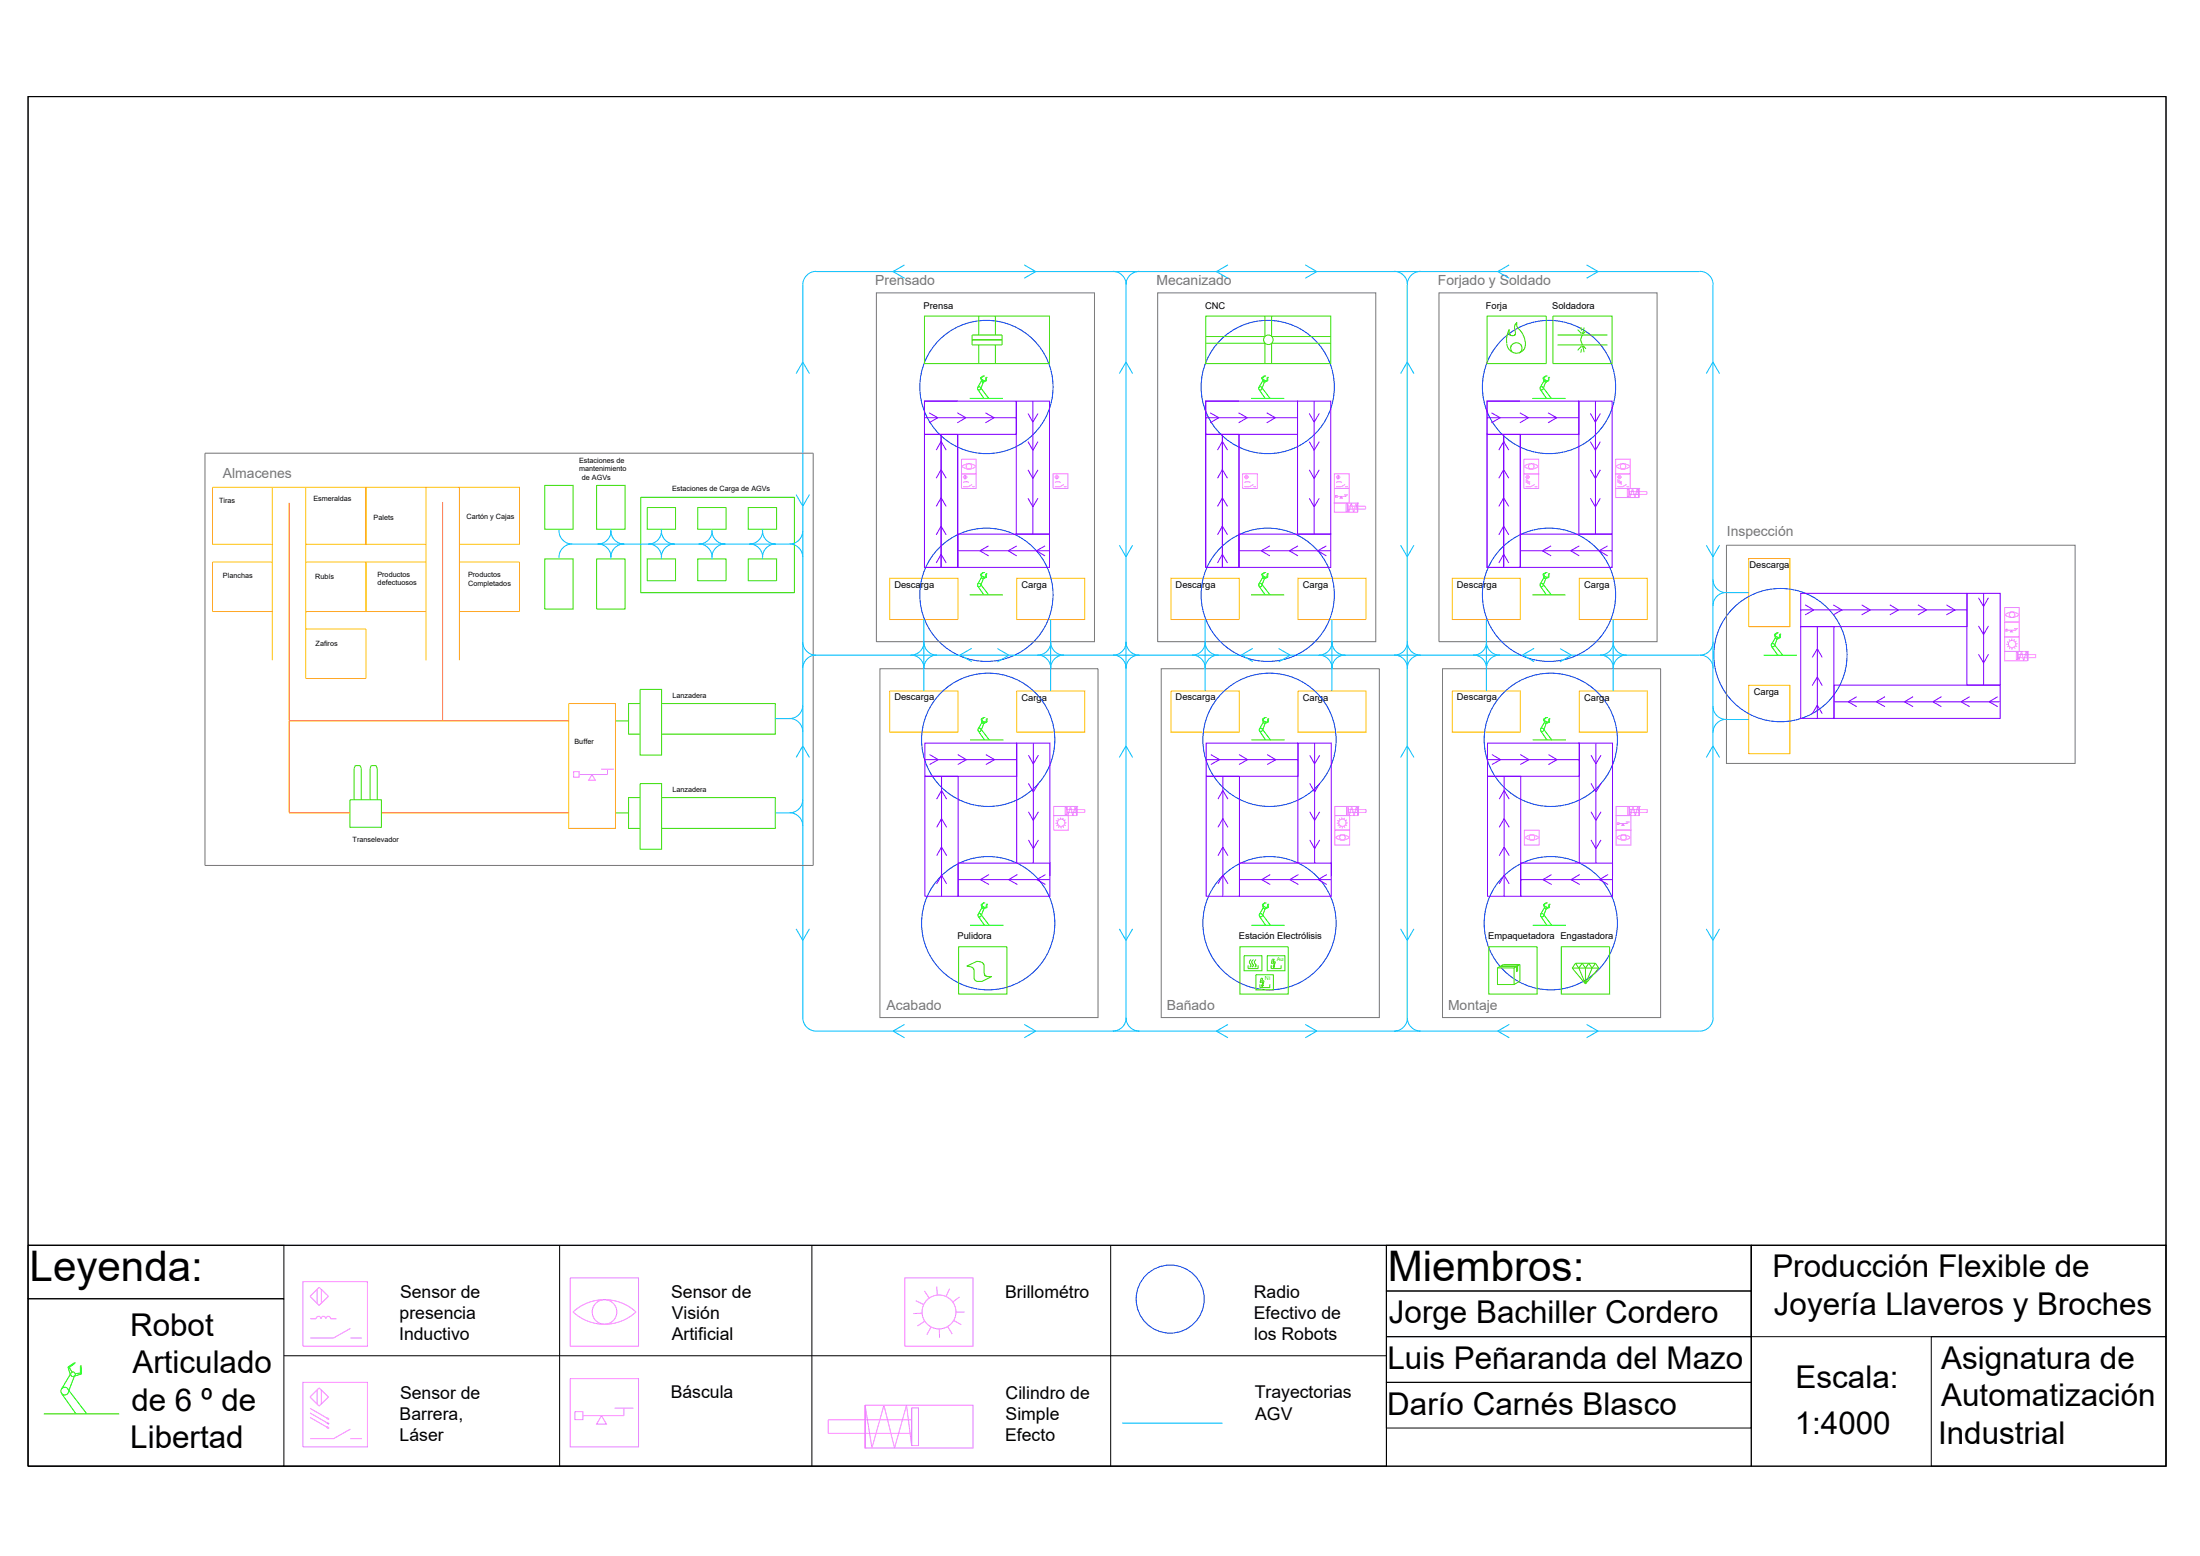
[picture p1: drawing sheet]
<svg xmlns="http://www.w3.org/2000/svg" width="420mm" height="297mm" viewBox="0 0 420 297" stroke-linecap="round" stroke-linejoin="round" font-family="sans-serif">
<!-- layer: Almacenaje -->
<g fill="none" stroke="#ffbf00" stroke-width=".19">
<path d="M52 93v33.1M58.4 93v36.5h11.5v-9.4h-11.5M81.4 93h6.3v14.3M87.7 93h11.5v10.9M99.2 95v8.9M52 103.9h-11.4v-10.9h29.3v10.9v-10.9h11.5v14.3M52 107.3h-11.4v9.4h11.4M58.4 103.9h23M58.4 107.3h23M58.4 116.7h23M69.9 107.3v9.4M81.4 107.3v18.8"/>
<path d="M87.7 103.9h11.5M87.7 107.3h11.5v9.4h-11.5M87.7 107.3v18.8M169.9 110.4h13.1v7.9h-13.1zM194.2 110.4h13v7.9h-13zM223.6 110.4h13.1v7.9h-13.1zM247.9 110.4h13v7.9h-13zM277.4 110.4h13v7.9h-13zM301.6 110.4h13v7.9h-13zM334 106.6h7.8v13h-7.8zM108.6 134.3h8.9v23.8h-8.9zM169.9 131.9h13.1v7.9h-13.1z"/>
<path d="M194.2 131.9h13v7.9h-13zM223.6 131.9h13.1v7.9h-13.1zM247.9 131.9h13v7.9h-13zM277.4 131.9h13v7.9h-13zM301.6 131.9h13v7.9h-13zM334 130.8h7.8v13.1h-7.8z"/>
</g>
<!-- layer: TrayTRANS -->
<path d="M55.2 96v59.2h11.6M84.5 95.8v41.8M55.2 137.6h53.4M72.8 155.2h35.8" fill="none" stroke="#ff3f00" stroke-width=".19"/>
<!-- layer: Maquina -->
<g fill="none" stroke="#37dd00" stroke-width=".19">
<path d="M176.6 60.4h23.8v9h-23.8zM185.7 64.9h5.7M185.7 64h5.7v1.9h-5.7zM186.9 60.4v3.6M186.9 65.9v3.5M190.1 60.4v3.6M190.1 65.9v3.5M230.3 60.4h23.9v9h-23.9zM230.3 65.5h11.3v3.9M241.6 60.4v3.8h-11.3M242.9 60.4v3.8h11.3M254.2 65.5h-11.3v3.9"/>
<path d="M284 60.4h11.3v9h-11.3zM287.8 65.5v-1.5l.4-1.1 .1 .9 .1 .2 .4 .1a.54 .54 0 0 0 .6-.3 .54 .54 0 0 0 0-.6 1.43 1.43 0 0 1 .3-1.7v.8l1 1.3 .4 .9a2.01 2.01 0 0 1-.4 2.5l-.6 .4M287.8 65.6a1.93 1.93 0 0 0 1 1.6M288.7 67.2l-.2-.8 .4-.7a1.05 1.05 0 0 1 1.6 .1 1.05 1.05 0 0 1-.4 1.6M288.7 67.2l.7 .2h.7M296.6 60.4h11.3v9h-11.3zM297.5 64h9.5M297.5 65.9h9.5M301.3 62.9l.7 .8M301.9 62.4l.1 .7M302 66.1l-.7 .8M302 66.7l-.1 .6"/>
<path d="M302.1 63.4l.1 .4M302.2 64l-.3 .7 .3 1.2M302.2 66l-.1 .3M302.3 66.1l.2 1.2M302.4 66l.5 .6M302.5 62.5l-.2 1.2M302.9 63.2l-.5 .5M104 92.7h5.5v8.3h-5.5zM113.9 92.7h5.5v8.3h-5.5zM122.4 94.9h29.3v18.2h-29.3zM123.6 96.9h5.4v4.1h-5.4zM133.3 96.9h5.4v4.1h-5.4z"/>
<path d="M142.9 96.9h5.4v4.1h-5.4zM104 106.7h5.5v9.6h-5.5zM113.9 106.7h5.5v9.6h-5.5zM123.6 106.7h5.4v4.2h-5.4zM133.3 106.7h5.4v4.2h-5.4zM142.9 106.7h5.4v4.2h-5.4zM117.5 137.6h2.5M122.2 134.3h-2.2v5.9h2.2M122.2 131.6h4.2v12.5h-4.2zM126.4 134.3h21.7v5.9h-21.7M66.8 152.7h6v5.2h-6zM67.6 152.7v-6l.2-.5h1l.2 .5v6"/>
<path d="M70.7 152.7v-6l.2-.5h.9l.2 .5v6M117.5 155.2h2.5M122.2 152.3h-2.2v5.8h2.2M122.2 149.6h4.2v12.5h-4.2zM126.4 152.3h21.7v5.8h-21.7M183.1 180.7h9.2v9.1h-9.2zM184.6 184.4l2-.9a1.26 1.26 0 0 1 1.3 .6l.2 2.1 .4 .2h.9l-1.9 1a1.44 1.44 0 0 1-1.3-.3l-.3-2.2-.5-.3zM236.8 180.7h9.2v9.1h-9.2zM237.6 182.4h3.4v2.9h-3.4zM238.4 184.3v.6h1.9v-.6M238.9 183.2a.66 .66 0 0 0 0 1.1l-.2 .3M239.4 183.2a.7 .7 0 0 0 0 1.1l-.3 .3"/>
<path d="M239.8 186.1h3.4v2.9h-3.4zM239.9 183.2a.7 .7 0 0 0 0 1.1l-.3 .3M240.6 187.9v.6h1.9v-.6M240.8 186.8h.4l-.3 .5 .5-.1-.2 1 .1-.1-.3 .4-.1-.5 .2 .2 .1-.8-.5 .2zM242 182.4h3.4v2.9h-3.4zM242.8 184.3v.6h1.9v-.6M243 183.1h.4l-.3 .6 .5-.1-.3 1 .1-.1-.2 .3-.1-.5 .1 .2 .2-.7-.6 .1zM284.3 180.7h9.3v9.1h-9.3zM286 184.8h3.2v3.1h-3.2zM286.7 184.4h3.1v1l-.2 .1v-1h-3.1M290.3 184.1v3.2l-1.1 .6M290.3 184.1l-1.1 .7"/>
<path d="M290.3 184.1h-3.2l-1.1 .7M298.2 180.7h9.2v9.1h-9.2zM300.3 184.8l2.5 3M300.3 184.8h5M300.9 183.9l.6 .9M300.9 183.9l-.6 .9M300.9 183.9h3.8M301.5 184.8l1.3 3M301.5 184.8l.7-.9 .6 .9M302.8 184.8v3M302.8 184.8l.6-.9 .7 .9M304.1 184.8l-1.3 3"/>
<path d="M304.7 183.9l.6 .9M304.7 183.9l-.6 .9M305.3 184.8l-2.5 3"/>
<circle cx="242.2" cy="64.9" r=".91"/>
</g>
<!-- layer: TrayectAGV -->
<g fill="none" stroke="#00bfff" stroke-width=".19">
<path d="M153.3 54.4v139.9M106.8 101v.3M106.8 106.4v.3M109.3 103.9h41.4M116.7 101v.3M116.7 106.4v.3M126.3 101v.3M126.3 106.4v.3M136 101v.3M136 106.4v.3M145.6 101v.3M145.6 106.4v.3"/>
<path d="M148.1 137.2h2.6M148.1 155.2h2.6"/>
</g>
<!-- layer: Sensores -->
<g fill="none" stroke="#ff7fff" stroke-width=".19">
<path d="M183.6 90.5h2.8v2.7h-2.8zM183.6 87.7h2.8v2.8h-2.8zM183.7 89a1.93 1.93 0 0 1 2.7 0M183.7 89.1a1.93 1.93 0 0 0 2.7 0M184.2 90.8v.6M184.3 90.7l.4 .4-.4 .4-.4-.4zM184.4 90.8v.6M184.6 92l.1-.1 .4 .2M184.6 92l-.3-.1-.4 .2M185.7 92.5l-.8 .4h-1M185.7 92.9h.5M201.1 90.5h2.8v2.7h-2.8z"/>
<path d="M201.5 92.1l.3-.2 .8 .2M201.7 90.8v.6M201.8 90.7l.5 .4-.5 .4-.3-.4zM201.9 90.8v.6M203.2 92.5l-.7 .4h-1M203.2 92.9h.5M237.3 90.5h2.8v2.7h-2.8zM237.6 92.1l.4-.2 .8 .2M237.9 90.8v.6M238 90.7l.4 .4-.4 .4-.4-.4zM238.1 90.8v.6M239.4 92.5l-.7 .4h-1.1"/>
<path d="M239.4 92.9h.5M254.8 90.5h2.9v2.7h-2.9zM254.8 96h4.5v1.8h-4.5zM254.8 93.2h2.9v2.8h-2.9zM255 94.6h.4v.3h-.4zM255.2 92.1l.3-.2 .8 .2M255.5 90.8v.6M255.6 90.7l.3 .4-.3 .4-.4-.4zM255.6 90.8v.6M256.1 94.8l.3 .3h-.5zM256.7 94.5h.8M256.9 92.5l-.7 .4h-1"/>
<path d="M256.9 92.9h.5M257.1 96.2h.3v1.5h-.3zM257.1 94.5v.3h-1.7M257.4 96.6h3.4v.6h-3.4M257.4 97.7v-1.5l.2 1.6 .4-1.8 .5 1.8 .5-1.8 .3 1.8M259.3 96h.1M259.3 96v1.8v-1.8M291 90.5h2.9v2.7h-2.9zM291 87.7h2.9v2.8h-2.9zM291.1 89a1.93 1.93 0 0 1 2.7 0M291.1 89.1a1.93 1.93 0 0 0 2.7 0M291.4 91.6l.7 .4"/>
<path d="M291.4 91.8l.7 .4M291.4 92l.7 .4M291.7 90.8v.6M291.7 90.7l.4 .4-.4 .4-.3-.4zM291.8 90.8v.6M292.1 92.2h.1M292.1 92h.1M292.1 92.4h.1M293.1 92.5l-.7 .4h-1M293.1 92.9h.5M308.6 90.5h2.7v2.7h-2.7zM308.6 87.7h2.7v2.8h-2.7z"/>
<path d="M308.6 93.2h4.4v1.8h-4.4zM308.7 89a1.93 1.93 0 0 1 2.6 0M308.7 89.1a1.93 1.93 0 0 0 2.6 0M308.9 91.6l.7 .4M308.9 91.8l.7 .4M308.9 92l.7 .4M309.2 90.8v.6M309.3 90.7l.4 .4-.4 .4-.4-.4zM309.4 90.8v.6M309.6 92.2h.1M309.6 92h.1M309.6 92.4h.1"/>
<path d="M310.6 92.5l-.7 .4h-1M310.6 92.9h.5M310.8 93.3h.3v1.6h-.3zM311.1 93.8h3.4v.6h-3.4M311.1 94.9v-1.6l.2 1.7 .5-1.8 .4 1.8 .5-1.8 .3 1.8M313 93.2h.1M313 93.2v1.8v-1.8M382.8 116h2.8v2.8h-2.8zM382.8 118.8h2.8v2.8h-2.8zM383 117.3a1.93 1.93 0 0 1 2.6 0 1.84 1.84 0 0 1-2.6 0zM382.8 121.6h2.8v2.8h-2.8zM382.8 124.4h4.5v1.7h-4.5z"/>
<path d="M383.1 120.1h.3v.4h-.3zM383.2 123h.3M383.3 122.5l.3 .2M383.7 123.3l-.3 .2M383.7 122.1l.2 .3M383.9 123.6l-.2 .3M384.1 120.3l.2 .3h-.4zM384.2 121.9v.4M384.2 123.7v.3M384.7 120h.7M384.7 123.6l.2 .2M384.7 122l-.2 .3"/>
<path d="M384.9 123.3l.3 .1M385 120v.3h-1.6M385.1 124.5h.2v1.5h-.2zM385.1 122.4l-.3 .2M385.3 122.9h-.4M385.3 125h3.5v.5h-3.5M385.3 126v-1.5l.3 1.6 .5-1.7 .4 1.7 .5-1.7 .3 1.7M387.3 124.4h.1M387.3 124.4v1.7v-1.7M109.5 147.3h1.1v1.1h-1.1zM113.1 147.9l.6 1.1h-1.3zM114.8 146.8h2.4"/>
<path d="M116 146.8v1.1h-5.4M201.2 155.7h2.8v2.8h-2.8zM201.2 154h4.4v1.7h-4.4zM201.7 156.6l.3 .2M201.9 157.1l-.3 .1M202 157.5l-.3 .2M202 156.2l.2 .3M202.3 157.7l-.2 .3M202.5 156.1l.1 .3M202.6 157.8v.3M203 157.7l.1 .3M203.1 156.2l-.2 .2"/>
<path d="M203.2 157.4l.3 .2M203.3 157.1h.4M203.4 154h.3v1.6h-.3zM203.5 156.5l-.3 .2M203.7 154.5h3.5v.6h-3.5M203.7 155.6v-1.6l.2 1.7 .6-1.7 .4 1.7 .4-1.7 .3 1.7M205.6 154h.1M205.6 154v1.7v-1.7M254.9 155.7h2.9v2.8h-2.9zM254.9 158.5h2.9v2.8h-2.9zM254.9 154h4.5v1.7h-4.5zM255.1 159.9a1.93 1.93 0 0 1 2.6 0"/>
<path d="M255.1 159.9a1.93 1.93 0 0 0 2.6 0M255.4 156.6l.3 .2M255.6 157.1l-.3 .1M255.8 157.5l-.3 .2M255.8 156.2l.1 .3M256 157.7l-.2 .3M256.2 156.1l.1 .3M256.4 157.8v.3M256.7 157.7l.2 .3M256.8 156.2l-.2 .2M256.9 157.4l.3 .2M257 157.1h.4"/>
<path d="M257.2 154h.3v1.6h-.3zM257.2 156.5l-.3 .2M257.5 154.5h3.4v.6h-3.4M257.5 155.6v-1.6l.2 1.7 .4-1.7 .5 1.7 .5-1.7 .3 1.7M259.4 154h.1M259.4 154v1.7v-1.7M291.1 158.5h2.8v2.8h-2.8zM291.3 159.9a1.93 1.93 0 0 1 2.6 0M291.3 159.9a1.93 1.93 0 0 0 2.6 0M308.6 158.5h2.9v2.8h-2.9zM308.6 155.7h2.9v2.8h-2.9zM308.6 154h4.5v1.7h-4.5z"/>
<path d="M308.7 159.9a1.93 1.93 0 0 1 2.7 0M308.7 159.9a1.93 1.93 0 0 0 2.7 0M308.8 157h.4v.4h-.4zM310 157.2l.2 .4h-.5zM310.5 156.9h.8M310.9 154h.3v1.6h-.3zM310.9 156.9v.3h-1.7M311.2 154.5h3.4v.6h-3.4M311.2 155.6v-1.6l.2 1.7 .5-1.7 .4 1.7 .5-1.7 .3 1.7M313.1 154h.1M313.1 154v1.7v-1.7M57.9 244.7h12.3v12.3h-12.3z"/>
<path d="M59.2 247.5l1.7-1.8 1.8 1.8-1.8 1.7zM59.3 251.7h1.1M60.4 251.7a.47 .47 0 0 1 .5-.4 .47 .47 0 0 1 .4 .4 .44 .44 0 0 1 .5-.4 .44 .44 0 0 1 .4 .4M60.6 246.1v2.7M61.4 246.1v2.7M62.3 251.7a.44 .44 0 0 1 .4-.4 .44 .44 0 0 1 .4 .4M63.1 251.7h1.1M66.9 253.6l-3.2 1.8h-4.4M66.9 255.4h2.2M108.9 244h13v13h-13zM109.4 250.5a8.9 8.9 0 0 1 12.1 0M109.4 250.4a8.9 8.9 0 0 0 12.1 0"/>
<path d="M172.8 244h13v13h-13zM174.9 248.3l1.5 .7M176.1 250.7l-1.7 .1M176.6 252.3l-1.4 .8M176.6 246.5l.8 1.3M177.8 253.4l-.8 1.4M178.9 245.6l.1 1.6M179.4 253.7v1.7M181 253.3l.8 1.4M181.3 246l-.6 1.5M182.1 252.1l1.5 .8M182.6 250.5h1.6"/>
<path d="M183.2 247.6l-1.3 1M57.9 263.9h12.3v12.3h-12.3zM59.2 266.7l1.7-1.7 1.8 1.7-1.8 1.7zM59.2 268.8l3.3 1.9M59.2 269.7l3.3 1.9M59.2 270.6l3.3 1.9M60.6 265.3v2.7M61.4 265.3v2.7M62.6 270.7l.3 .3-.5-.2zM62.6 271.6l.3 .3-.5-.2zM62.6 272.4l.3 .3-.5-.1zM66.9 272.8l-3.2 1.8h-4.4"/>
<path d="M66.9 274.6h2.2M108.9 263.2h13v13h-13zM109.8 269.5h1.5v1.5h-1.5zM114.9 270.2l.9 1.7h-1.9zM117.4 268.8h3.6M119.2 268.8v1.4h-7.9M165.2 268.3h20.6v8.1h-20.6zM165.2 276.4h.1M165.2 276.4v-8.1v8.1M165.2 268.3l1.3 8.1 2.3-8.1 2 8.1 2.3-8.1 1 7.7v-7.2M174.1 268.8h1.3v7.2h-1.3zM174.1 271h-15.9v2.6h15.9"/>
<circle cx="185" cy="89" r=".53"/>
<circle cx="292.4" cy="89" r=".53"/>
<circle cx="310" cy="89" r=".53"/>
<circle cx="384.3" cy="117.4" r=".53"/>
<circle cx="384.3" cy="122.9" r=".7"/>
<circle cx="202.7" cy="157.1" r=".7"/>
<circle cx="256.4" cy="159.9" r=".53"/>
<circle cx="256.4" cy="157.1" r=".7"/>
<circle cx="292.6" cy="159.9" r=".53"/>
<circle cx="310.1" cy="159.9" r=".53"/>
<circle cx="115.4" cy="250.5" r="2.35"/>
<circle cx="179.3" cy="250.5" r="3.2"/>
</g>
<!-- layer: Celdas -->
<path d="M167.4 55.9h41.6v66.6h-41.6zM221.1 55.9h41.6v66.6h-41.6zM274.8 55.9h41.7v66.6h-41.7zM39.1 86.5h116.2v78.7h-116.2zM329.7 104.1h66.6v41.6h-66.6zM168 127.7h41.7v66.6h-41.7zM221.8 127.7h41.6v66.6h-41.6zM275.5 127.7h41.6v66.6h-41.6z" fill="none" stroke="#767676" stroke-width=".19"/>
<!-- layer: Robots -->
<g fill="none" stroke="#0f0" stroke-width=".19">
<path d="M185.2 76.1h6.3M186.7 74.3l1.2 1.8M187.2 73.9l1.6 2.2M187.3 72.1l.2 .7M187.3 72.1l.1 .1M187.4 72.2l.2 .3M187.4 72.7l-.7 1.3M187.7 72.9h.1M187.8 71.7l-.5 .4M187.8 71.8h.1M187.8 72.9l-.4 1.2M187.8 71.8l-.4 .4"/>
<path d="M188.3 72v.6M188.3 72.6l.1 .1M188.3 72.6l-.5 .1M188.3 72h.1M188.4 72v.7M188.4 72.7l-.7 .2M238.9 76.1h6.4M240.4 74.3l1.2 1.8M240.9 73.9l1.7 2.2M240.9 72.1l.3 .7M240.9 72.1l.2 .1M241.1 72.2l.2 .3"/>
<path d="M241.2 72.7l-.8 1.3M241.5 72.9h.1M241.5 72.9l-.5 1.2M241.5 71.7l-.6 .4M241.5 71.8h.1M241.5 71.8l-.4 .4M242 72.6l.1 .1M242 72.6l-.5 .1M242 72v.6M242 72h.1M242.1 72v.7M242.1 72.7l-.6 .2"/>
<path d="M292.6 76.1h6.4M294.2 74.3l1.1 1.8M294.7 73.9l1.6 2.2M294.7 72.1l.2 .7M294.7 72.1l.1 .1M294.8 72.2l.2 .3M294.9 72.7l-.8 1.3M295.2 72.9h.1M295.2 72.9l-.4 1.2M295.2 71.7l-.5 .4M295.3 71.8h.1M295.3 71.8l-.5 .4"/>
<path d="M295.7 72.6l.1 .1M295.7 72.6l-.4 .1M295.7 72v.6M295.8 72h.1M295.8 72.7l-.6 .2M295.8 72v.7M185.2 113.6h6.3M186.7 111.9l1.2 1.7M187.2 111.5l1.6 2.1M187.3 109.6l.2 .7M187.3 109.6l.1 .1M187.4 109.7l.2 .4"/>
<path d="M187.4 110.2l-.7 1.3M187.7 110.4h.1M187.8 109.3l-.5 .3M187.8 109.3h.1M187.8 110.4l-.4 1.2M187.8 109.3l-.4 .4M188.3 110.1l.1 .1M188.3 110.1l-.5 .1M188.3 109.5v.6M188.3 109.5h.1M188.4 109.5v.7M188.4 110.2l-.7 .2"/>
<path d="M238.9 113.6h6.4M240.4 111.9l1.2 1.7M240.9 111.5l1.7 2.1M240.9 109.6l.3 .7M240.9 109.6l.2 .1M241.1 109.7l.2 .4M241.2 110.2l-.8 1.3M241.5 110.4h.1M241.5 110.4l-.5 1.2M241.5 109.3l-.6 .3M241.5 109.3h.1M241.5 109.3l-.4 .4"/>
<path d="M242 109.5v.6M242 110.1l.1 .1M242 110.1l-.5 .1M242 109.5h.1M242.1 109.5v.7M242.1 110.2l-.6 .2M292.6 113.6h6.4M294.2 111.9l1.1 1.7M294.7 111.5l1.6 2.1M294.7 109.6l.2 .7M294.7 109.6l.1 .1M294.8 109.7l.2 .4"/>
<path d="M294.9 110.2l-.8 1.3M295.2 110.4h.1M295.2 110.4l-.4 1.2M295.2 109.3l-.5 .3M295.3 109.3h.1M295.3 109.3l-.5 .4M295.7 109.5v.6M295.7 110.1l.1 .1M295.7 110.1l-.4 .1M295.8 109.5h.1M295.8 109.5v.7M295.8 110.2l-.6 .2"/>
<path d="M186.8 139.5l1.2 1.8M187.3 139.1l1.6 2.2M187.4 137.3l.2 .7M187.4 137.3l.1 .1M187.5 137.4l.2 .3M187.5 137.9l-.7 1.3M187.8 138.1h.1M187.9 137h.1M187.9 138.1l-.5 1.2M187.9 137l-.4 .4M187.9 136.9l-.5 .4M188.4 137.2v.6"/>
<path d="M188.4 137.8l.1 .1M188.4 137.8l-.5 .1M188.4 137.2h.1M188.5 137.2v.7M188.5 137.9l-.7 .2M240.5 139.5l1.2 1.8M241 139.1l1.6 2.2M241.1 137.3l.2 .7M241.1 137.3l.1 .1M241.2 137.4l.2 .3M241.2 137.9l-.7 1.3M241.5 138.1h.1"/>
<path d="M241.6 136.9l-.5 .4M241.6 137h.1M241.6 138.1l-.4 1.2M241.6 137l-.4 .4M242.1 137.2v.6M242.1 137.8l.1 .1M242.1 137.8l-.5 .1M242.1 137.2h.1M242.2 137.2v.7M242.2 137.9l-.7 .2M294.2 139.5l1.2 1.8M294.8 139.1l1.6 2.2"/>
<path d="M294.8 137.3l.2 .7M294.8 137.3l.1 .1M294.9 137.4l.2 .3M295 137.9l-.8 1.3M295.3 138.1h.1M295.3 138.1l-.5 1.2M295.3 136.9l-.5 .4M295.3 137h.1M295.3 137l-.4 .4M295.8 137.2v.6M295.8 137.8l.1 .1M295.8 137.8l-.5 .1"/>
<path d="M295.9 137.2h.1M295.9 137.2v.7M295.9 137.9l-.6 .2M336.8 125.1h6.4M338.3 123.4l1.2 1.7M338.8 123l1.7 2.1M338.9 121.1l.2 .7M338.9 121.1l.1 .1M339 121.2l.2 .4M339.1 121.7l-.8 1.3M339.4 121.9h.1M339.4 120.8h.1"/>
<path d="M339.4 121.9l-.5 1.2M339.4 120.8l-.5 .3M339.5 120.8l-.5 .4M339.9 121.1h.1M339.9 121.7h.1M339.9 121.7h-.4M339.9 121.1v.6M340 121.1v.6M340 121.7l-.6 .2M185.3 141.3h6.3M239 141.3h6.3M292.7 141.3h6.4"/>
<path d="M185.3 176.6h6.3M186.8 174.9l1.2 1.7M187.3 174.5l1.6 2.1M187.4 172.7l.2 .6M187.4 172.7h.1M187.5 172.7l.2 .4M187.5 173.3l-.7 1.3M187.8 173.5h.1M187.9 172.4h.1M187.9 173.5l-.5 1.2M187.9 172.4l-.4 .3M187.9 172.3l-.5 .4"/>
<path d="M188.4 173.2l.1 .1M188.4 173.2l-.5 .1M188.4 172.6v.6M188.4 172.6h.1M188.5 172.6v.7M188.5 173.3l-.7 .2M239 176.6h6.3M240.5 174.9l1.2 1.7M241 174.5l1.6 2.1M241.1 172.7h.1M241.1 172.7l.2 .6M241.2 172.7l.2 .4"/>
<path d="M241.2 173.3l-.7 1.3M241.5 173.5h.1M241.6 172.3l-.5 .4M241.6 172.4h.1M241.6 173.5l-.4 1.2M241.6 172.4l-.4 .3M242.1 173.2l.1 .1M242.1 173.2l-.5 .1M242.1 172.6v.6M242.1 172.6h.1M242.2 172.6v.7M242.2 173.3l-.7 .2"/>
<path d="M292.7 176.6h6.4M294.2 174.9l1.2 1.7M294.8 172.7h.1M294.8 174.5l1.6 2.1M294.8 172.7l.2 .6M294.9 172.7l.2 .4M295 173.3l-.8 1.3M295.3 173.5h.1M295.3 173.5l-.5 1.2M295.3 172.3l-.5 .4M295.3 172.4h.1M295.3 172.4l-.4 .3"/>
<path d="M295.8 172.6v.6M295.8 173.2l.1 .1M295.8 173.2l-.5 .1M295.9 172.6h.1M295.9 172.6v.7M295.9 173.3l-.6 .2M8.4 269.9h14.4M11.8 266l2.7 3.9M12.9 265.2l3.7 4.7M13 261l.4 1.5M13 261l.2 .1M13.2 261.1l.6 .9"/>
<path d="M13.4 262.3l-1.7 2.9M14.1 262.7h.1M14.2 262.7l-1 2.8M14.2 260.2l-1.2 .8M14.2 260.1l.1 .1M14.3 260.3l-1.1 .8M15.4 262.1l.2 .2M15.4 262.1l-1.1 .1M15.5 260.8l.1 1.5M15.5 260.8h-.1v1.3M15.6 262.3l-1.5 .4"/>
<circle cx="187" cy="74.1" r=".32"/>
<circle cx="187.7" cy="72.7" r=".19"/>
<circle cx="240.7" cy="74.1" r=".32"/>
<circle cx="241.4" cy="72.7" r=".19"/>
<circle cx="294.4" cy="74.1" r=".32"/>
<circle cx="295.1" cy="72.7" r=".19"/>
<circle cx="187" cy="111.7" r=".32"/>
<circle cx="187.7" cy="110.2" r=".19"/>
<circle cx="240.7" cy="111.7" r=".32"/>
<circle cx="241.4" cy="110.2" r=".19"/>
<circle cx="294.4" cy="111.7" r=".32"/>
<circle cx="295.1" cy="110.2" r=".19"/>
<circle cx="187.1" cy="139.3" r=".32"/>
<circle cx="187.8" cy="137.9" r=".19"/>
<circle cx="240.8" cy="139.3" r=".32"/>
<circle cx="241.5" cy="137.9" r=".19"/>
<circle cx="294.5" cy="139.3" r=".32"/>
<circle cx="295.2" cy="137.9" r=".19"/>
<circle cx="338.6" cy="123.2" r=".32"/>
<circle cx="339.3" cy="121.8" r=".19"/>
<circle cx="187.1" cy="174.7" r=".32"/>
<circle cx="187.8" cy="173.3" r=".19"/>
<circle cx="240.8" cy="174.7" r=".32"/>
<circle cx="241.5" cy="173.3" r=".19"/>
<circle cx="294.5" cy="174.7" r=".32"/>
<circle cx="295.2" cy="173.3" r=".19"/>
<circle cx="12.4" cy="265.6" r=".74"/>
<circle cx="13.9" cy="262.3" r=".44"/>
</g>
<!-- layer: Radio -->
<g fill="none" stroke="#003fff" stroke-width=".19">
<circle cx="188.4" cy="73.9" r="12.7"/>
<circle cx="242.1" cy="73.9" r="12.7"/>
<circle cx="295.8" cy="73.9" r="12.7"/>
<circle cx="188.4" cy="113.5" r="12.7"/>
<circle cx="242.1" cy="113.5" r="12.7"/>
<circle cx="295.8" cy="113.5" r="12.7"/>
<circle cx="340" cy="125.1" r="12.7"/>
<circle cx="188.7" cy="141.2" r="12.7"/>
<circle cx="242.4" cy="141.2" r="12.7"/>
<circle cx="296.2" cy="141.2" r="12.7"/>
<circle cx="188.7" cy="176.2" r="12.7"/>
<circle cx="242.4" cy="176.2" r="12.7"/>
<circle cx="296.2" cy="176.2" r="12.7"/>
<circle cx="223.5" cy="248" r="6.5"/>
</g>
<!-- layer: Cintas -->
<g fill="none" stroke="#7f00ff" stroke-width=".19">
<path d="M176.6 76.6h17.5v6.3h-17.5zM176.6 79.7h17.5M177.4 78.8l1.7 .9-1.7 1M182.8 78.8l1.7 .9-1.7 1M182.9 76.6h-6.3v31.7h6.3v-25.4M188.2 78.8l1.7 .9-1.7 1M194.1 76.6h6.3v25.4h-6.3zM196.3 78.9l1 1.7 .9-1.7M197.3 76.6v25.4M230.3 76.6h17.5v6.3h-17.5zM230.3 79.7h17.5M231.1 78.8l1.7 .9-1.7 1"/>
<path d="M236.5 78.8l1.7 .9-1.7 1M236.6 76.6h-6.3v31.7h6.3v-25.4M241.9 78.8l1.7 .9-1.7 1M247.8 76.6h6.4v25.4h-6.4zM250 78.9l1 1.7 1-1.7M251 76.6v25.4M284 76.6h17.5v6.3h-17.5zM284 79.7h17.5M284.8 78.8l1.7 .9-1.7 1M290.3 78.8l1.6 .9-1.6 1M290.4 76.6h-6.4v31.7h6.4v-25.4M295.6 78.8l1.7 .9-1.7 1"/>
<path d="M301.5 76.6h6.4v25.4h-6.4zM303.7 78.9l1 1.7 .9-1.7M304.7 76.6v25.4M176.6 82.9h6.3v25.4h-6.3zM178.8 96.7l.9-1.7 1 1.7M178.8 91.3l.9-1.7 1 1.7M178.8 85.9l.9-1.6 1 1.6M179.7 82.9v25.4M196.3 84.3l1 1.7 .9-1.7M196.3 89.7l1 1.6 .9-1.6M196.3 95.1l1 1.7 .9-1.7M230.3 82.9h6.3v25.4h-6.3z"/>
<path d="M232.5 96.7l1-1.7 .9 1.7M232.5 91.3l1-1.7 .9 1.7M232.5 85.9l1-1.6 .9 1.6M233.5 82.9v25.4M250 84.3l1 1.7 1-1.7M250 89.7l1 1.6 1-1.6M250 95.1l1 1.7 1-1.7M284 82.9h6.4v25.4h-6.4zM286.2 96.7l1-1.7 .9 1.7M286.2 91.3l1-1.7 .9 1.7M286.2 85.9l1-1.6 .9 1.6M287.2 82.9v25.4"/>
<path d="M303.7 84.3l1 1.7 .9-1.7M303.7 89.7l1 1.6 .9-1.6M303.7 95.1l1 1.7 .9-1.7M178.8 107.5l.9-1.7 1 1.7M178.8 102.1l.9-1.7 1 1.7M182.9 102h17.5v6.3h-17.5zM182.9 105.1h17.5M188.8 104.2l-1.7 .9 1.7 1M194.2 104.2l-1.6 .9 1.6 1M199.6 104.2l-1.7 .9 1.7 1M232.5 107.5l1-1.7 .9 1.7M232.5 102.1l1-1.7 .9 1.7"/>
<path d="M236.6 102h17.6v6.3h-17.6zM236.6 105.1h17.6M242.5 104.2l-1.6 .9 1.6 1M247.9 104.2l-1.7 .9 1.7 1M253.3 104.2l-1.6 .9 1.6 1M286.2 107.5l1-1.7 .9 1.7M286.2 102.1l1-1.7 .9 1.7M290.4 102h17.5v6.3h-17.5zM290.4 105.1h17.5M296.2 104.2l-1.6 .9 1.6 1M301.6 104.2l-1.6 .9 1.6 1M307 104.2l-1.6 .9 1.6 1"/>
<path d="M343.9 113.3h31.8v6.3h-31.8zM343.9 119.6h6.4v17.5h-6.4zM343.9 116.4h31.8M344.7 115.5l1.7 .9-1.7 1M347.1 119.6v17.5M350.1 115.5l1.7 .9-1.7 1M355.5 115.5l1.7 .9-1.7 1M360.9 115.5l1.7 .9-1.7 1M366.3 115.5l1.6 .9-1.6 1M371.7 115.5l1.7 .9-1.7 1M375.7 113.3h6.3v17.5h-6.3zM377.9 114.1l.9 1.7 1-1.7"/>
<path d="M377.9 119.5l.9 1.6 1-1.6M378.8 113.3v17.5M346.1 136.3l1-1.7 .9 1.7M346.1 130.9l1-1.7 .9 1.7M346.1 125.5l1-1.6 .9 1.6M350.3 130.8h31.7v6.3h-31.7zM350.3 134h31.7M354.6 133l-1.6 1 1.6 .9M360 133l-1.7 1 1.7 .9M365.4 133l-1.7 1 1.7 .9M370.8 133l-1.7 1 1.7 .9M376.2 133l-1.7 1 1.7 .9"/>
<path d="M377.9 124.9l.9 1.7 1-1.7M381.5 133l-1.6 1 1.6 .9M176.6 148.2h6.4v22.9h-6.4zM176.6 141.8h17.6v6.4h-17.6zM176.6 145h17.6M177.5 144l1.7 1-1.7 1M178.9 157.9l.9-1.6 1 1.6M178.9 152.6l.9-1.7 1 1.7M179.8 148.2v22.9M182.9 144l1.7 1-1.7 1M188.3 144l1.6 1-1.6 1M196.4 144.2l.9 1.6 1-1.6"/>
<path d="M196.4 149.5l.9 1.7 1-1.7M196.4 155l.9 1.6 1-1.6M197.3 141.8v22.9M230.4 148.2h6.3v22.9h-6.3zM230.4 141.8h17.5v6.4h-17.5zM230.4 145h17.5M231.3 144l1.6 1-1.6 1M232.6 157.9l.9-1.6 1 1.6M232.6 152.6l.9-1.7 1 1.7M233.5 148.2v22.9M236.6 144l1.7 1-1.7 1M242 144l1.7 1-1.7 1"/>
<path d="M250.1 144.2l1 1.6 .9-1.6M250.1 149.5l1 1.7 .9-1.7M250.1 155l1 1.6 .9-1.6M251.1 141.8v22.9M284.1 148.2h6.3v22.9h-6.3zM284.1 141.8h17.5v6.4h-17.5zM284.1 145h17.5M284.9 144l1.7 1-1.7 1M286.3 157.9l1-1.6 .9 1.6M286.3 152.6l1-1.7 .9 1.7M287.3 148.2v22.9M290.4 144l1.6 1-1.6 1"/>
<path d="M295.7 144l1.7 1-1.7 1M303.9 144.2l.9 1.6 1-1.6M303.9 149.5l.9 1.7 1-1.7M303.9 155l.9 1.6 1-1.6M304.8 141.8v22.9M178.9 168.7l.9-1.6 1 1.6M178.9 163.4l.9-1.7 1 1.7M183 164.7h17.5v6.4h-17.5zM183 167.9h17.5M188.9 166.9l-1.7 1 1.7 1M194.2 164.8v-23h6.3v25.4M194.3 166.9l-1.7 1 1.7 1"/>
<path d="M196.4 160.3l.9 1.7 1-1.7M199.7 166.9l-1.7 1 1.7 1M232.6 168.7l.9-1.6 1 1.6M232.6 163.4l.9-1.7 1 1.7M236.7 164.7h17.5v6.4h-17.5zM236.7 167.9h17.5M242.6 166.9l-1.7 1 1.7 1M247.9 164.8v-23h6.3v25.4M248 166.9l-1.7 1 1.7 1M250.1 160.3l1 1.7 .9-1.7M253.4 166.9l-1.7 1 1.7 1M286.3 168.7l1-1.6 .9 1.6"/>
<path d="M286.3 163.4l1-1.7 .9 1.7M290.4 164.7h17.6v6.4h-17.6zM290.4 167.9h17.6M296.3 166.9l-1.6 1 1.6 1M301.6 164.8v-23h6.4v25.4M301.7 166.9l-1.7 1 1.7 1M303.9 160.3l.9 1.7 1-1.7M307.1 166.9l-1.6 1 1.6 1"/>
</g>
<!-- layer: Camino AGV -->
<g fill="none" stroke="#00bfff" stroke-width=".19">
<path d="M155.9 51.8h168.7M155.9 51.8a2.56 2.56 0 0 0-2.6 2.6M172.7 50.6l-2.2 1.2 2.2 1.3M195.6 50.6l2.2 1.2-2.2 1.3M212.5 51.8a2.56 2.56 0 0 1 2.6 2.6M217.6 51.8a2.56 2.56 0 0 0-2.6 2.6v139.9a2.56 2.56 0 0 0 2.6 2.5M234.5 50.6l-2.2 1.2 2.2 1.3M249.3 50.6l2.2 1.2-2.2 1.3M266.2 51.8a2.56 2.56 0 0 1 2.6 2.6M271.3 51.8a2.56 2.56 0 0 0-2.5 2.6v139.9a2.56 2.56 0 0 0 2.5 2.5M288.2 50.6l-2.2 1.2 2.2 1.3M303 50.6l2.2 1.2-2.2 1.3"/>
<path d="M324.6 51.8a2.56 2.56 0 0 1 2.6 2.6M327.1 54.4v139.9M152 71.3l1.3-2.2 1.3 2.2M213.8 71.3l1.2-2.2 1.3 2.2M267.5 71.3l1.3-2.2 1.2 2.2M325.9 71.3l1.2-2.2 1.3 2.2M152 94.4l1.3 2.2 1.3-2.2M106.8 101.3a2.56 2.56 0 0 0 2.5 2.6M109.3 103.8a2.56 2.56 0 0 0-2.5 2.6M114.1 103.8a2.56 2.56 0 0 1 2.6 2.6M116.7 101.3a2.56 2.56 0 0 0 2.5 2.6M116.7 101.3a2.56 2.56 0 0 1-2.6 2.6"/>
<path d="M119.2 103.8a2.56 2.56 0 0 0-2.5 2.6M123.8 103.8a2.56 2.56 0 0 1 2.6 2.6M126.3 101.3a2.56 2.56 0 0 0 2.6 2.6M126.4 101.3a2.56 2.56 0 0 1-2.6 2.6M128.9 103.8a2.56 2.56 0 0 0-2.6 2.6M133.4 103.8a2.56 2.56 0 0 1 2.6 2.6M136 101.3a2.56 2.56 0 0 0 2.5 2.6M136 101.3a2.56 2.56 0 0 1-2.6 2.6M138.5 103.8a2.56 2.56 0 0 0-2.5 2.6M143.1 103.8a2.56 2.56 0 0 1 2.6 2.6M145.6 101.3a2.56 2.56 0 0 0 2.6 2.6M145.7 101.3a2.56 2.56 0 0 1-2.6 2.6"/>
<path d="M148.2 103.8a2.56 2.56 0 0 0-2.6 2.6M150.8 103.8a2.56 2.56 0 0 1 2.5 2.6M153.3 101.3a2.56 2.56 0 0 1-2.5 2.6M176.4 118.3v13.6M200.6 118.3v13.6M213.8 104.1l1.2 2.2 1.3-2.2M230.2 118.3v13.6M254.4 118.3v13.6M267.5 104.1l1.3 2.2 1.2-2.2M283.9 118.3v13.6M308.1 118.3v13.6M325.9 104.1l1.2 2.2 1.3-2.2"/>
<path d="M327.1 110.6a2.56 2.56 0 0 0 2.6 2.5h4.3M329.7 113.1a2.56 2.56 0 0 0-2.6 2.6M150.8 137.1a2.56 2.56 0 0 1 2.5 2.6M153.3 122.5a2.56 2.56 0 0 0 2.6 2.6M153.3 134.6a2.56 2.56 0 0 1-2.5 2.6M155.9 125a2.56 2.56 0 0 0-2.6 2.6M173.9 125a2.56 2.56 0 0 1 2.6 2.6M176.4 122.5a2.56 2.56 0 0 0 2.6 2.6M176.5 122.5a2.56 2.56 0 0 1-2.6 2.6M179 125a2.56 2.56 0 0 0-2.6 2.6M185.6 123.8l-2.2 1.2 2.2 1.3M190.5 123.8l2.2 1.3-2.2 1.3"/>
<path d="M198.1 125a2.56 2.56 0 0 1 2.6 2.6M200.6 122.5a2.56 2.56 0 0 0 2.6 2.6M200.7 122.5a2.56 2.56 0 0 1-2.6 2.6M203.2 125a2.56 2.56 0 0 0-2.6 2.6M212.5 125a2.56 2.56 0 0 1 2.6 2.6M215 122.5a2.56 2.56 0 0 0 2.6 2.6M215.1 122.5a2.56 2.56 0 0 1-2.6 2.6M217.6 125a2.56 2.56 0 0 0-2.6 2.6M227.6 125a2.56 2.56 0 0 1 2.6 2.6M230.2 122.5a2.56 2.56 0 0 0 2.5 2.6M230.2 122.5a2.56 2.56 0 0 1-2.6 2.6M232.7 125a2.56 2.56 0 0 0-2.5 2.6"/>
<path d="M239.3 123.8l-2.2 1.2 2.2 1.3M244.2 123.8l2.2 1.3-2.2 1.3M251.8 125.1a2.56 2.56 0 0 0 2.6-2.6 2.49 2.49 0 0 0 2.5 2.6M251.8 125a2.49 2.49 0 0 1 2.6 2.6 2.56 2.56 0 0 1 2.5-2.6M266.2 125a2.56 2.56 0 0 1 2.6 2.6M268.8 122.5a2.56 2.56 0 0 0 2.5 2.6M268.8 122.5a2.56 2.56 0 0 1-2.6 2.6M271.3 125a2.56 2.56 0 0 0-2.5 2.6M281.4 125.1a2.56 2.56 0 0 0 2.5-2.6 2.48 2.48 0 0 0 2.5 2.6M281.4 125a2.5 2.5 0 0 1 2.5 2.6 2.56 2.56 0 0 1 2.5-2.6M293 123.8l-2.2 1.2 2.2 1.3M297.9 123.8l2.2 1.3-2.2 1.3"/>
<path d="M305.6 125a2.56 2.56 0 0 1 2.5 2.6M308.1 122.5a2.56 2.56 0 0 0 2.5 2.6M308.1 122.5a2.56 2.56 0 0 1-2.5 2.6M310.6 125a2.56 2.56 0 0 0-2.5 2.6M324.6 125a2.56 2.56 0 0 1 2.6 2.6M327.1 134.8a2.56 2.56 0 0 0 2.6 2.6h4.3M327.2 122.5a2.56 2.56 0 0 1-2.6 2.6h-168.7M329.7 137.3a2.56 2.56 0 0 0-2.6 2.6M150.8 155.1a2.56 2.56 0 0 1 2.5 2.6M152 144.6l1.3-2.2 1.3 2.2M153.3 152.6a2.56 2.56 0 0 1-2.5 2.6M213.8 144.6l1.2-2.2 1.3 2.2"/>
<path d="M267.5 144.6l1.3-2.2 1.2 2.2M325.9 144.6l1.2-2.2 1.3 2.2M152 177.3l1.3 2.2 1.3-2.2M213.8 177.3l1.2 2.2 1.3-2.2M267.5 177.3l1.3 2.2 1.2-2.2M325.9 177.3l1.2 2.2 1.3-2.2M153.3 194.3a2.56 2.56 0 0 0 2.6 2.5M172.7 195.6l-2.2 1.2 2.2 1.3M195.6 195.6l2.2 1.2-2.2 1.3M215.1 194.3a2.56 2.56 0 0 1-2.6 2.5M234.5 195.6l-2.2 1.2 2.2 1.3M249.3 195.6l2.2 1.2-2.2 1.3"/>
<path d="M268.8 194.3a2.56 2.56 0 0 1-2.6 2.5M288.2 195.6l-2.2 1.2 2.2 1.3M303 195.6l2.2 1.2-2.2 1.3M327.2 194.3a2.56 2.56 0 0 1-2.6 2.5h-168.7M214.3 271.7h19.2"/>
</g>
<!-- layer: Title Block -->
<g fill="none" stroke="#000" stroke-width=".19">
<path d="M5.4 18.4h408.3v219.3h-408.3zM5.4 18.4h408.3v261.5h-408.3zM106.9 237.7v42.2M155.1 237.7v42.2M212.1 237.7v42.2M264.8 237.7h69.7v8.8h-69.7zM264.8 237.7h69.7v42.2h-69.7zM334.5 237.7h79.2v42.2h-79.2zM334.5 237.7h79.2v17.5h-79.2zM54.2 258.8h210.6M264.8 246.5h69.7v8.7h-69.7zM264.8 255.2h69.7v8.7h-69.7z"/>
<path d="M368.8 255.2h44.9v24.7h-44.9zM5.4 279.9v-42.2h259.4v42.2h-210.6M5.4 279.9h259.4M264.8 263.9h69.7v8.7h-69.7z"/>
</g>
<!-- layer: Texto -->
<path d="M5.4 237.7h48.8v10.2h-48.8zM5.4 247.9h48.8v32h-48.8z" fill="none" stroke="#000" stroke-width=".19"/>
<g font-size="8">
<text x="5.7" y="244.5">Leyenda:</text>
<text x="265" y="244.5">Miembros:</text>
</g>
<g font-size="6">
<text x="338.5" y="243.9">Producción Flexible de</text>
<text x="338.8" y="251">Joyería Llaveros y Broches</text>
<text x="24.8" y="255">Robot</text>
<text x="265.2" y="252.6">Jorge Bachiller Cordero</text>
<text x="25.3" y="262.2">Articulado</text>
<text x="265" y="261.3">Luis Peñaranda del Mazo</text>
<text x="370.7" y="261.3">Asignatura de</text>
<text x="25.1" y="269.4">de 6 º de</text>
<text x="342.9" y="265">Escala:</text>
<text x="370.7" y="268.5">Automatización</text>
<text x="265" y="270.1">Darío Carnés Blasco</text>
<text x="342.8" y="273.7">1:4000</text>
<text x="370.1" y="275.6">Industrial</text>
<text x="24.9" y="276.5">Libertad</text>
</g>
<g font-size="3.4">
<text x="76.3" y="251.8">presencia</text>
<text x="76.4" y="247.8">Sensor de</text>
<text x="128.2" y="247.8">Sensor de</text>
<text x="128.3" y="251.8">Visión</text>
<text x="192" y="247.7">Brillométro</text>
<text x="239.5" y="247.7">Radio</text>
<text x="239.5" y="251.8">Efectivo de</text>
<text x="76.2" y="255.8">Inductivo</text>
<text x="128.3" y="255.8">Artificial</text>
<text x="239.5" y="255.8">los Robots</text>
<text x="76.4" y="267">Sensor de</text>
<text x="128.1" y="266.9">Báscula</text>
<text x="192.1" y="267">Cilindro de</text>
<text x="239.6" y="266.9">Trayectorias</text>
<text x="76.3" y="271">Barrera,</text>
<text x="76.3" y="275">Láser</text>
<text x="192" y="275.1">Efecto</text>
<text x="192.1" y="271">Simple</text>
<text x="239.7" y="271">AGV</text>
</g>
<g font-size="2.7" fill="#767676">
<text x="167.2" y="54.4">Prensado</text>
<text x="220.9" y="54.4">Mecanizado</text>
<text x="274.6" y="54.4">Forjado y Soldado</text>
<text x="42.6" y="91.3">Almacenes</text>
<text x="329.8" y="102.3">Inspección</text>
<text x="169.3" y="192.7">Acabado</text>
<text x="222.8" y="192.7">Bañado</text>
<text x="276.5" y="192.7">Montaje</text>
</g>
<g font-size="1.8">
<text x="176.4" y="58.9">Prensa</text>
<text x="230.2" y="58.9">CNC</text>
<text x="283.8" y="58.9">Forja</text>
<text x="296.4" y="58.9">Soldadora</text>
<text x="170.8" y="112.2">Descarga</text>
<text x="195.1" y="112.2">Carga</text>
<text x="224.5" y="112.2">Descarga</text>
<text x="248.8" y="112.2">Carga</text>
<text x="278.2" y="112.2">Descarga</text>
<text x="302.5" y="112.2">Carga</text>
<text x="334.1" y="108.4">Descarga</text>
<text x="170.8" y="133.7">Descarga</text>
<text x="195.1" y="133.8">Carga</text>
<text x="224.5" y="133.7">Descarga</text>
<text x="248.8" y="133.8">Carga</text>
<text x="278.2" y="133.7">Descarga</text>
<text x="302.5" y="133.8">Carga</text>
<text x="334.9" y="132.7">Carga</text>
<text x="182.9" y="179.3">Pulidora</text>
<text x="236.6" y="179.3">Estación Electrólisis</text>
<text x="284.2" y="179.3">Empaquetadora Engastadora</text>
</g>
<g font-size="1.4">
<text x="110.6" y="88.3">Estaciones de</text>
<text x="110.6" y="89.9">mantenimiento</text>
<text x="41.9" y="96">Tiras</text>
<text x="59.8" y="95.6">Esmeraldas</text>
<text x="111.1" y="91.6">de AGVs</text>
<text x="128.3" y="93.8">Estaciones de Carga de AGVs</text>
<text x="71.4" y="99.2">Palets</text>
<text x="89.1" y="99">Cartón y Cajas</text>
<text x="42.6" y="110.3">Planchas</text>
<text x="60.2" y="110.5">Rubís</text>
<text x="72.1" y="110.1">Productos</text>
<text x="72.1" y="111.7">defectuosos</text>
<text x="89.4" y="110.1">Productos</text>
<text x="89.4" y="111.8">Completados</text>
<text x="60.3" y="123.3">Zafiros</text>
<text x="128.4" y="133.3">Lanzadera</text>
<text x="109.7" y="142">Buffer</text>
<text x="128.4" y="151.2">Lanzadera</text>
<text x="67.3" y="160.8">Transelevador</text>
</g>
<g font-size="1.1" fill="#37dd00">
<text x="243.8" y="183.5">Au</text>
<text x="241.6" y="187.1">Ni</text>
</g>
</svg>
